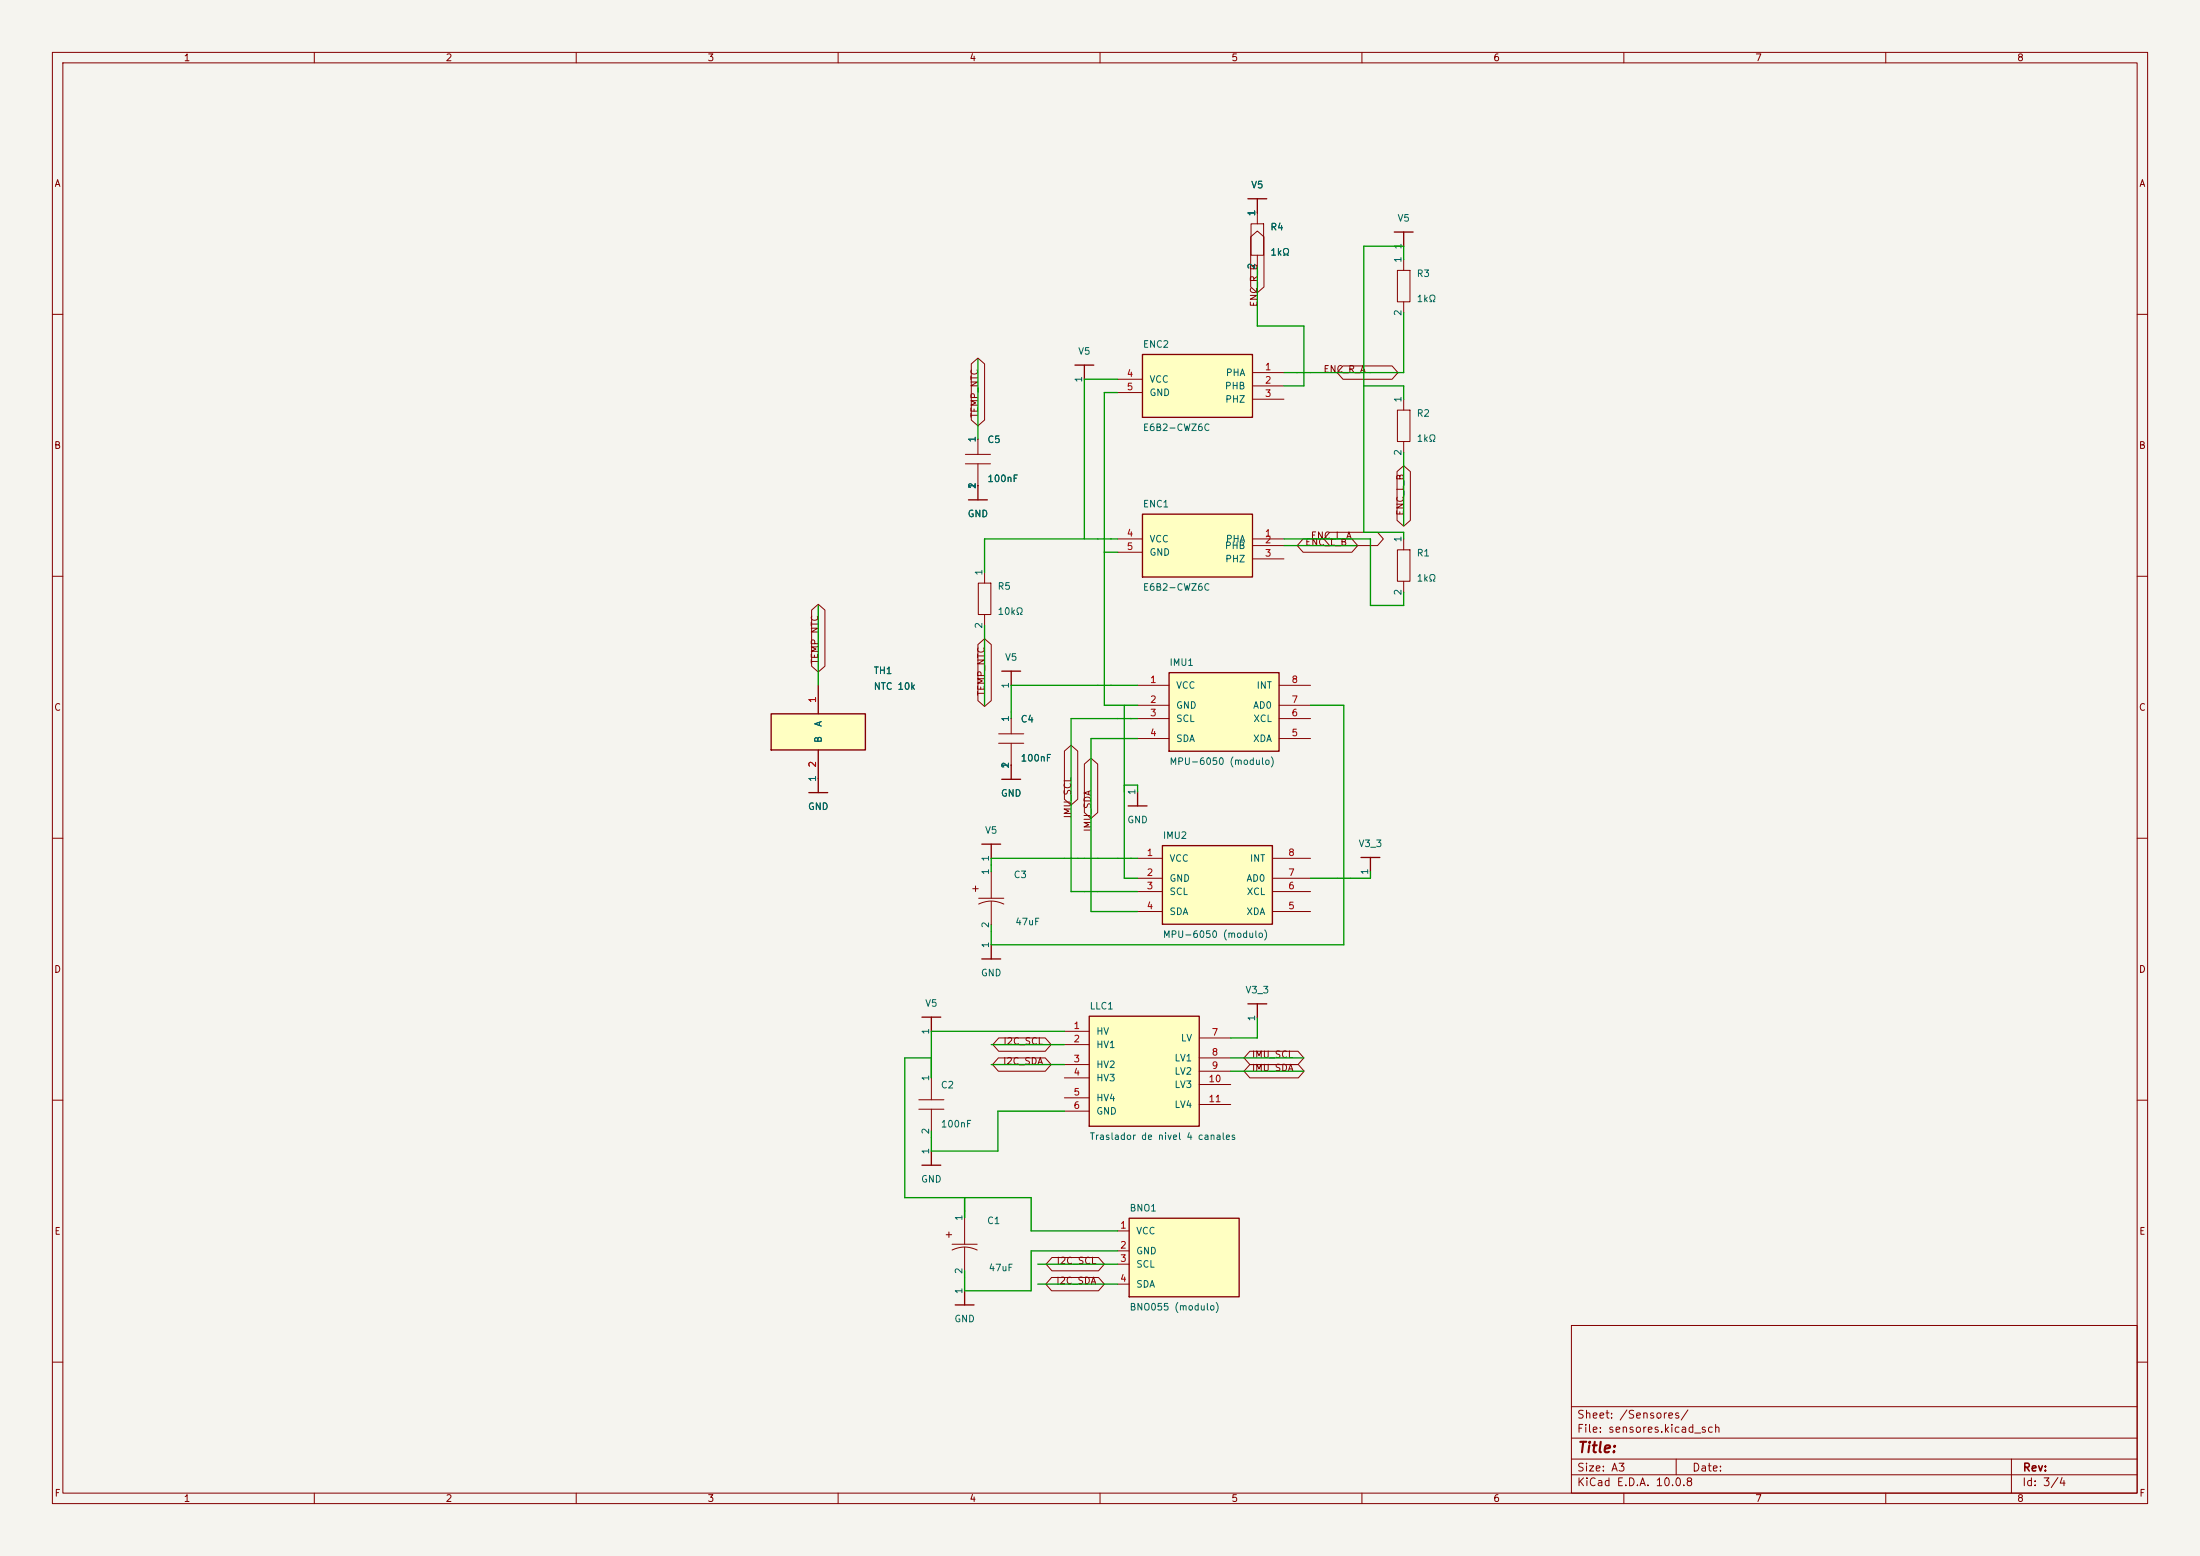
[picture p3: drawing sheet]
<svg xmlns="http://www.w3.org/2000/svg" width="420mm" height="297mm" viewBox="0 0 420 297" stroke-linecap="round" stroke-linejoin="round" font-family="sans-serif">
<path d="M0 0h420v297h-420z" fill="#f5f4ef" stroke="#f5f4ef" stroke-width=".19"/>
<g fill="none" stroke="#840000" stroke-width=".19">
<path d="M10 10h400v277h-400zM12 12h396v273h-396zM60 10v2M110 10v2M160 10v2M210 10v2M260 10v2M310 10v2M360 10v2M238.8 42.7h2.4v6h-2.4zM240 40.6v2.1M240 48.7v2.1"/>
<path d="M10 60h2M207 72.4h.1M408 60h2M184.3 86.7h4.8M184.3 88.5h4.8M186.7 83.8v2.9M186.7 88.5v4.2M10 110h2M186.8 111.3h2.4v6h-2.4zM188 109.2v2.1M188 117.3v2.1M408 110h2"/>
<path d="M193 137.2v2.9M10 160h2M190.6 140.1h4.8M190.6 141.9h4.8M193 141.9v4.2M408 160h2M185.7 169.6h1.1M186.2 169.1v1.1M186.8 172.6a5.3 5.3 0 0 1 4.8 0M186.8 171.5h4.8M189.2 163.8h.1M189.2 166.4v5"/>
<path d="M189.2 172v4.5M189.2 180.3v.1M10 210h2M408 210h2M184.1 246.4h.1M300 253h108v32h-108zM10 260h2M300 278.5h108M300 274.5h108M300 268.5h108M320 278.5v3M384 278.5v6.5"/>
<path d="M408 260h2M60 285v2M110 285v2M160 285v2M210 285v2M260 285v2M300 281.5h108M310 285v2M360 285v2"/>
</g>
<path d="M205.2 69.7h3.6M207 69.7v2.7M187.4 161.1h3.6M189.2 161.1v2.7M187.4 183h3.6M189.2 180.3v2.7M182.3 249.1h3.7M184.1 246.4v2.7" fill="none" stroke="#840000" stroke-width=".25"/>
<path d="M215.6 232.5h21v15h-21z" fill="#ffffc2"/>
<path d="M238.2 37.9h3.6M240 37.9v2.7M191.2 128.1h3.6M193 128.1v2.7M191.2 148.8h3.6M193 146.1v2.7M215.6 232.5h21v15h-21z" fill="none" stroke="#840000" stroke-width=".25"/>
<path d="M240 40.6h.1M193 130.8h.1M193 146.1h.1M213.4 234.9h2.2M213.4 238.8h2.2M213.4 241.3h2.2M213.4 245.1h2.2" fill="none" stroke="#840000" stroke-width=".19"/>
<path d="M207.9 194h21v21h-21z" fill="#ffffc2"/>
<path d="M207.9 194h21v21h-21z" fill="none" stroke="#840000" stroke-width=".25"/>
<g fill="none" stroke="#840000" stroke-width=".19">
<path d="M266.8 51.6h2.4v6h-2.4zM268 49.5v2.1M268 57.6v2.1M203.2 196.9h4.7M203.2 199.4h4.7M228.9 198.1h6M203.2 203.2h4.7M203.2 205.7h4.7M203.2 209.6h4.7M203.2 212.1h4.7M228.9 201.9h6M228.9 204.5h6"/>
<path d="M228.9 207h6M228.9 210.8h6"/>
</g>
<path d="M223.2 128.4h21v15h-21z" fill="#ffffc2"/>
<path d="M266.2 44.3h3.6M268 44.3v2.7M223.2 128.4h21v15h-21zM176 194.2h3.6M177.8 194.2v2.7M177.8 219.7v2.7M176 222.4h3.6" fill="none" stroke="#840000" stroke-width=".25"/>
<path d="M268 47h.1M217.2 130.8h6M217.2 134.6h6M217.2 137.2h6M244.2 130.8h6M244.2 134.6h6M244.2 137.2h6M217.2 141h6M244.2 141h6M177.8 196.8v.1M177.8 219.7h.1" fill="none" stroke="#840000" stroke-width=".19"/>
<path d="M218.1 98.1h21v12h-21z" fill="#ffffc2"/>
<path d="M218.1 98.1h21v12h-21z" fill="none" stroke="#840000" stroke-width=".25"/>
<g fill="none" stroke="#840000" stroke-width=".19">
<path d="M266.8 78.3h2.4v6h-2.4zM268 76.2v2.1M268 84.3v2.1M213.4 102.9h4.7M213.4 105.4h4.7M239.1 102.9h6M239.1 104.1h6M239.1 106.7h6M266.8 105h2.4v5.9h-2.4zM268 102.9v2.1M268 110.9v2.1M175.4 209.9h4.8"/>
<path d="M175.4 211.7h4.8M177.8 205.7v4.2M177.8 211.7v4.2M180.6 235.7h1.1M181.1 235.1v1.1M181.7 238.6a5.3 5.3 0 0 1 4.9 0M181.7 237.5h4.9M184.1 232.4v5.1M184.1 238.1v4.5"/>
</g>
<path d="M218.1 67.7h21v12h-21z" fill="#ffffc2"/>
<path d="M218.1 67.7h21v12h-21zM184.9 95.4h3.6M186.7 92.7v2.7" fill="none" stroke="#840000" stroke-width=".25"/>
<path d="M213.4 72.4h4.7M213.4 74.9h4.7M239.1 71.1h6M239.1 73.7h6M239.1 76.2h6M186.7 92.7h.1" fill="none" stroke="#840000" stroke-width=".19"/>
<path d="M147.2 136.2h18v7h-18z" fill="#ffffc2"/>
<path d="M147.2 136.2h18v7h-18zM154.4 151.3h3.6M156.2 148.6v2.7M215.4 153.8h3.6M217.2 151.1v2.7M259.8 163.7h3.6M261.6 163.7v2.7M238.2 191.6h3.6M240 191.6v2.7" fill="none" stroke="#840000" stroke-width=".25"/>
<path d="M156.2 130.8v5.4M156.2 143.2v5.4M217.2 151.1h.1M261.6 166.4h.1M240 194.3h.1" fill="none" stroke="#840000" stroke-width=".19"/>
<path d="M221.9 161.4h21v15h-21z" fill="#ffffc2"/>
<path d="M221.9 161.4h21v15h-21z" fill="none" stroke="#840000" stroke-width=".25"/>
<g fill="none" stroke="#840000" stroke-width=".19">
<path d="M238.8 45.2l1.2-1.1 1.3 1.1v9.6l-1.3 1.1-1.2-1.1zM240 40.6v.1M240 50.8h.1M185.4 69.5l1.3-1.2 1.3 1.2v10.7l-1.3 1.1-1.3-1.1zM256.4 69.8h9.4l1.1 1.3-1.1 1.3h-9.4l-1.1-1.3zM186.7 83.8h.1M186.7 92.7h.1M266.7 90l1.3-1.1 1.2 1.1v9.3l-1.2 1.1-1.3-1.1zM154.9 116.5l1.3-1.2 1.3 1.2v10.7l-1.3 1.1-1.3-1.1zM248.8 102.9h9.3l1.1 1.2-1.1 1.3h-9.3l-1.2-1.3zM253.8 101.6h9.2l1.1 1.3-1.1 1.2h-9.2l-1.1-1.2zM156.2 130.8v5.4"/>
<path d="M186.7 123l1.3-1.1 1.2 1.1v10.7l-1.2 1.2-1.3-1.2zM193 137.2h.1M156.2 143.2v5.4M193 146v.1M203.2 143.4l1.3-1.1 1.2 1.1v9.2l-1.2 1.1-1.3-1.1zM207 145.8l1.3-1.1 1.3 1.1v9.3l-1.3 1.1-1.3-1.1zM217.2 163.8h4.7M217.2 167.6h4.7M217.2 170.2h4.7M217.2 174h4.7M242.9 163.8h7.3M242.9 167.6h7.3"/>
<path d="M242.9 170.2h7.3M242.9 174h7.3M190.7 198.1h8.8l1.2 1.3-1.2 1.3h-8.8l-1.2-1.3zM190.6 201.9h8.9l1.2 1.3-1.2 1.3h-8.9l-1.1-1.3zM238.6 203.2h9.3l1.1 1.3-1.1 1.2h-9.3l-1.1-1.2zM238.6 200.7h9.2l1.1 1.2-1.1 1.3h-9.2l-1.1-1.3zM200.8 243.8h8.9l1.1 1.3-1.1 1.3h-8.9l-1.2-1.3zM200.8 240h8.9l1.1 1.3-1.1 1.3h-8.9l-1.1-1.3z"/>
</g>
<g fill="none" stroke="#009600" stroke-width=".25">
<path d="M240 50.8v11.4h8.9v11.5h-3.8M268 59.7v11.4h-22.9M268 49.5v-2.5h-7.7v54.6h7.7v1.3M186.7 68.6v15.2M213.4 72.4h-6.4v30.5M213.4 74.9h-2.6v59.7h6.4M260.3 73.7h7.7v2.5M268 86.4v13.9M156.2 115.6v15.2M188 119.4v15.2M210.8 105.4h2.6M213.4 102.9h-25.4v6.3"/>
<path d="M245.1 102.9h16.5v12.7h6.4v-2.6M245.1 104.1h14M214.6 134.6v33h2.6M217.2 130.8h-24.2v6.4M217.2 137.2h-12.7v33h12.7M250.2 134.6h6.3v45.7h-67.3v-3.8M214.6 149.9h2.6v1.2M217.2 141h-8.9v33h8.9M217.2 163.8h-28v2.6M261.6 166.4v1.2h-11.4M189.2 199.4h14M203.2 196.9h-25.4v8.8"/>
<path d="M240 194.3v3.8h-5.1M177.8 201.9h-5.1v26.7h24.1v6.3h16.6M189.2 203.2h14M203.2 212.1h-12.7v7.6h-12.7v-3.8M234.9 201.9h14M234.9 204.5h14M184.1 228.6v3.8M213.4 238.8h-16.6v7.6h-12.7v-3.8M198.1 245.1h15.3M198.1 241.3h15.3"/>
</g>
<text font-size="2" fill="#840000" x="301" y="277.8">Title:</text>
<g font-size="1.5" fill="#840000">
<text x="300.9" y="273.8">File: sensores.kicad_sch</text>
<text x="300.9" y="271.1">Sheet: /Sensores/</text>
<text x="300.9" y="281.2">Size: A3</text>
<text x="322.9" y="281.2">Date:</text>
<text x="386" y="281.2">Rev:</text>
<text x="300.9" y="284">KiCad E.D.A. 10.0.8</text>
<text x="385.9" y="284">Id: 3/4</text>
</g>
<g font-size="1.3" fill="#840000">
<text x="35" y="12">1</text>
<text x="85" y="12">2</text>
<text x="135" y="12">3</text>
<text x="185" y="12">4</text>
<text x="235" y="12">5</text>
<text x="285" y="12">6</text>
<text x="335" y="12">7</text>
<text x="385" y="12">8</text>
<text x="10.3" y="36">A</text>
<text x="408.3" y="36">A</text>
<text x="240.3" y="58.7" transform="rotate(-90 240.3 58.7)">ENC_R_B</text>
<text x="252.6" y="71.4">ENC_R_A</text>
<text x="187" y="79.9" transform="rotate(-90 187 79.9)">TEMP_NTC</text>
<text x="10.2" y="86">B</text>
<text x="408.2" y="86">B</text>
<text x="268.3" y="98.5" transform="rotate(-90 268.3 98.5)">ENC_L_B</text>
<text x="249.1" y="104.5">ENC_L_B</text>
<text x="250.1" y="103.2">ENC_L_A</text>
<text x="156.5" y="126.9" transform="rotate(-90 156.5 126.9)">TEMP_NTC</text>
<text x="10.2" y="136">C</text>
<text x="188.3" y="132.9" transform="rotate(-90 188.3 132.9)">TEMP_NTC</text>
<text x="408.2" y="136">C</text>
<text x="204.8" y="156.3" transform="rotate(-90 204.8 156.3)">IMU_SCL</text>
<text x="208.6" y="158.9" transform="rotate(-90 208.6 158.9)">IMU_SDA</text>
<text x="10.2" y="186">D</text>
<text x="408.2" y="186">D</text>
<text x="191.4" y="203.5">I2C_SDA</text>
<text x="191.4" y="199.7">I2C_SCL</text>
<text x="238.9" y="202.2">IMU_SCL</text>
<text x="238.9" y="204.8">IMU_SDA</text>
<text x="10.3" y="236">E</text>
<text x="408.3" y="236">E</text>
<text x="201.5" y="245.4">I2C_SDA</text>
<text x="201.6" y="241.6">I2C_SCL</text>
<text x="10.3" y="286">F</text>
<text x="35" y="287">1</text>
<text x="85" y="287">2</text>
<text x="135" y="287">3</text>
<text x="185" y="287">4</text>
<text x="235" y="287">5</text>
<text x="285" y="287">6</text>
<text x="335" y="287">7</text>
<text x="385" y="287">8</text>
<text x="408.3" y="286">F</text>
</g>
<g font-size="1.3" fill="#006464">
<text x="238.8" y="36.3">V5</text>
<text x="239.9" y="41.4" transform="rotate(-90 239.9 41.4)">1</text>
<text x="242.4" y="44.3">R4</text>
<text x="266.7" y="42.6">V5</text>
<text x="267.8" y="47.7" transform="rotate(-90 267.8 47.7)">1</text>
<text x="239.9" y="51.5" transform="rotate(-90 239.9 51.5)">2</text>
<text x="242.4" y="49.1">1kΩ</text>
<text x="267.8" y="50.3" transform="rotate(-90 267.8 50.3)">1</text>
<text x="270.4" y="53.2">R3</text>
<text x="270.4" y="58">1kΩ</text>
<text x="267.8" y="60.4" transform="rotate(-90 267.8 60.4)">2</text>
<text x="205.7" y="68">V5</text>
<text x="218.1" y="66.7">ENC2</text>
<text x="206.9" y="73.1" transform="rotate(-90 206.9 73.1)">1</text>
<text x="219.3" y="73.4">VCC</text>
<text x="219.3" y="75.9">GND</text>
<text x="233.7" y="74.6">PHB</text>
<text x="233.8" y="77.2">PHZ</text>
<text x="233.9" y="72.1">PHA</text>
<text x="267.8" y="76.9" transform="rotate(-90 267.8 76.9)">1</text>
<text x="218.1" y="82.6">E6B2-CWZ6C</text>
<text x="270.4" y="79.8">R2</text>
<text x="186.6" y="84.6" transform="rotate(-90 186.6 84.6)">1</text>
<text x="188.4" y="84.9">C5</text>
<text x="267.8" y="87.1" transform="rotate(-90 267.8 87.1)">2</text>
<text x="270.4" y="84.6">1kΩ</text>
<text x="186.6" y="93.4" transform="rotate(-90 186.6 93.4)">1</text>
<text x="186.6" y="93.4" transform="rotate(-90 186.6 93.4)">2</text>
<text x="188.4" y="92.3">100nF</text>
<text x="184.6" y="99">GND</text>
<text x="218.1" y="97.2">ENC1</text>
<text x="219.3" y="103.8">VCC</text>
<text x="219.3" y="106.4">GND</text>
<text x="233.7" y="105.1">PHB</text>
<text x="233.8" y="107.6">PHZ</text>
<text x="233.9" y="103.8">PHA</text>
<text x="267.8" y="103.6" transform="rotate(-90 267.8 103.6)">1</text>
<text x="270.4" y="106.5">R1</text>
<text x="187.8" y="110" transform="rotate(-90 187.8 110)">1</text>
<text x="190.3" y="112.9">R5</text>
<text x="218.1" y="113.1">E6B2-CWZ6C</text>
<text x="267.8" y="113.8" transform="rotate(-90 267.8 113.8)">2</text>
<text x="270.4" y="111.3">1kΩ</text>
<text x="190.3" y="117.7">10kΩ</text>
<text x="187.8" y="120.1" transform="rotate(-90 187.8 120.1)">2</text>
<text x="166.7" y="129">TH1</text>
<text x="166.7" y="132">NTC 10k</text>
<text x="191.8" y="126.4">V5</text>
<text x="192.9" y="131.5" transform="rotate(-90 192.9 131.5)">1</text>
<text x="223.2" y="127.4">IMU1</text>
<text x="224.4" y="131.8">VCC</text>
<text x="239.8" y="131.8">INT</text>
<text x="192.9" y="137.9" transform="rotate(-90 192.9 137.9)">1</text>
<text x="224.4" y="135.6">GND</text>
<text x="239.1" y="135.6">AD0</text>
<text x="157.2" y="141.9" transform="rotate(-90 157.2 141.9)">B</text>
<text x="157.2" y="138.8" transform="rotate(-90 157.2 138.8)">A</text>
<text x="194.7" y="138.2">C4</text>
<text x="224.4" y="138.1">SCL</text>
<text x="224.4" y="141.9">SDA</text>
<text x="239.1" y="141.9">XDA</text>
<text x="239.2" y="138.1">XCL</text>
<text x="156.1" y="149.3" transform="rotate(-90 156.1 149.3)">1</text>
<text x="192.9" y="146.8" transform="rotate(-90 192.9 146.8)">1</text>
<text x="192.9" y="146.8" transform="rotate(-90 192.9 146.8)">2</text>
<text x="194.7" y="145.7">100nF</text>
<text x="223.2" y="146.3">MPU-6050 (modulo)</text>
<text x="154.1" y="154.9">GND</text>
<text x="191" y="152.4">GND</text>
<text x="217" y="151.9" transform="rotate(-90 217 151.9)">1</text>
<text x="188" y="159.4">V5</text>
<text x="215.1" y="157.4">GND</text>
<text x="221.9" y="160.4">IMU2</text>
<text x="259.3" y="162">V3_3</text>
<text x="189.1" y="167.1" transform="rotate(-90 189.1 167.1)">1</text>
<text x="189.1" y="164.6" transform="rotate(-90 189.1 164.6)">1</text>
<text x="193.4" y="167.9">C3</text>
<text x="223.2" y="164.8">VCC</text>
<text x="238.5" y="164.8">INT</text>
<text x="261.5" y="167.1" transform="rotate(-90 261.5 167.1)">1</text>
<text x="223.2" y="168.6">GND</text>
<text x="223.2" y="171.1">SCL</text>
<text x="237.8" y="168.6">AD0</text>
<text x="237.9" y="171.1">XCL</text>
<text x="189.1" y="177.3" transform="rotate(-90 189.1 177.3)">2</text>
<text x="193.7" y="176.9">47uF</text>
<text x="221.9" y="179.3">MPU-6050 (modulo)</text>
<text x="223.2" y="175">SDA</text>
<text x="237.8" y="175">XDA</text>
<text x="189.1" y="181.1" transform="rotate(-90 189.1 181.1)">1</text>
<text x="187.2" y="186.7">GND</text>
<text x="237.7" y="189.9">V3_3</text>
<text x="176.5" y="192.5">V5</text>
<text x="177.7" y="197.6" transform="rotate(-90 177.7 197.6)">1</text>
<text x="207.9" y="193">LLC1</text>
<text x="209.2" y="197.8">HV</text>
<text x="239.9" y="195" transform="rotate(-90 239.9 195)">1</text>
<text x="209.2" y="200.4">HV1</text>
<text x="224.1" y="202.9">LV1</text>
<text x="225.3" y="199.1">LV</text>
<text x="177.7" y="206.5" transform="rotate(-90 177.7 206.5)">1</text>
<text x="179.5" y="208.1">C2</text>
<text x="209.2" y="204.2">HV2</text>
<text x="209.2" y="206.7">HV3</text>
<text x="224.1" y="205.4">LV2</text>
<text x="224.1" y="208">LV3</text>
<text x="179.5" y="215.5">100nF</text>
<text x="209.2" y="210.5">HV4</text>
<text x="209.2" y="213.1">GND</text>
<text x="224.1" y="211.8">LV4</text>
<text x="177.7" y="220.4" transform="rotate(-90 177.7 220.4)">1</text>
<text x="177.7" y="216.6" transform="rotate(-90 177.7 216.6)">2</text>
<text x="207.9" y="217.9">Traslador de nivel 4 canales</text>
<text x="175.7" y="226">GND</text>
<text x="184" y="233.1" transform="rotate(-90 184 233.1)">1</text>
<text x="188.3" y="234">C1</text>
<text x="215.5" y="231.5">BNO1</text>
<text x="216.8" y="235.9">VCC</text>
<text x="216.8" y="239.7">GND</text>
<text x="184" y="243.3" transform="rotate(-90 184 243.3)">2</text>
<text x="188.6" y="243">47uF</text>
<text x="216.8" y="242.3">SCL</text>
<text x="184" y="247.1" transform="rotate(-90 184 247.1)">1</text>
<text x="215.5" y="250.4">BNO055 (modulo)</text>
<text x="216.8" y="246.1">SDA</text>
<text x="182.1" y="252.7">GND</text>
</g>
<g font-size="1.3" fill="#a90000">
<text x="241.4" y="71">1</text>
<text x="215" y="72.3">4</text>
<text x="215" y="74.8">5</text>
<text x="241.4" y="73.5">2</text>
<text x="241.4" y="76.1">3</text>
<text x="215" y="102.7">4</text>
<text x="215" y="105.3">5</text>
<text x="241.4" y="102.7">1</text>
<text x="241.4" y="104">2</text>
<text x="241.4" y="106.5">3</text>
<text x="219.4" y="130.7">1</text>
<text x="246.5" y="130.7">8</text>
<text x="156.1" y="134.3" transform="rotate(-90 156.1 134.3)">1</text>
<text x="219.4" y="134.5">2</text>
<text x="219.4" y="137">3</text>
<text x="246.5" y="137">6</text>
<text x="246.5" y="134.5">7</text>
<text x="219.4" y="140.8">4</text>
<text x="246.5" y="140.8">5</text>
<text x="156.1" y="146.6" transform="rotate(-90 156.1 146.6)">2</text>
<text x="218.8" y="163.7">1</text>
<text x="218.8" y="167.5">2</text>
<text x="245.8" y="167.5">7</text>
<text x="245.8" y="163.7">8</text>
<text x="218.8" y="170">3</text>
<text x="218.8" y="173.9">4</text>
<text x="245.8" y="173.9">5</text>
<text x="245.8" y="170">6</text>
<text x="204.8" y="196.7">1</text>
<text x="231.2" y="198">7</text>
<text x="204.8" y="199.3">2</text>
<text x="204.8" y="203.1">3</text>
<text x="231.2" y="201.8">8</text>
<text x="204.8" y="205.6">4</text>
<text x="204.8" y="209.4">5</text>
<text x="230.6" y="206.9">10</text>
<text x="231.2" y="204.3">9</text>
<text x="204.8" y="212">6</text>
<text x="230.6" y="210.7">11</text>
<text x="213.7" y="234.8">1</text>
<text x="213.7" y="238.6">2</text>
<text x="213.7" y="241.2">3</text>
<text x="213.7" y="245">4</text>
</g>
</svg>
